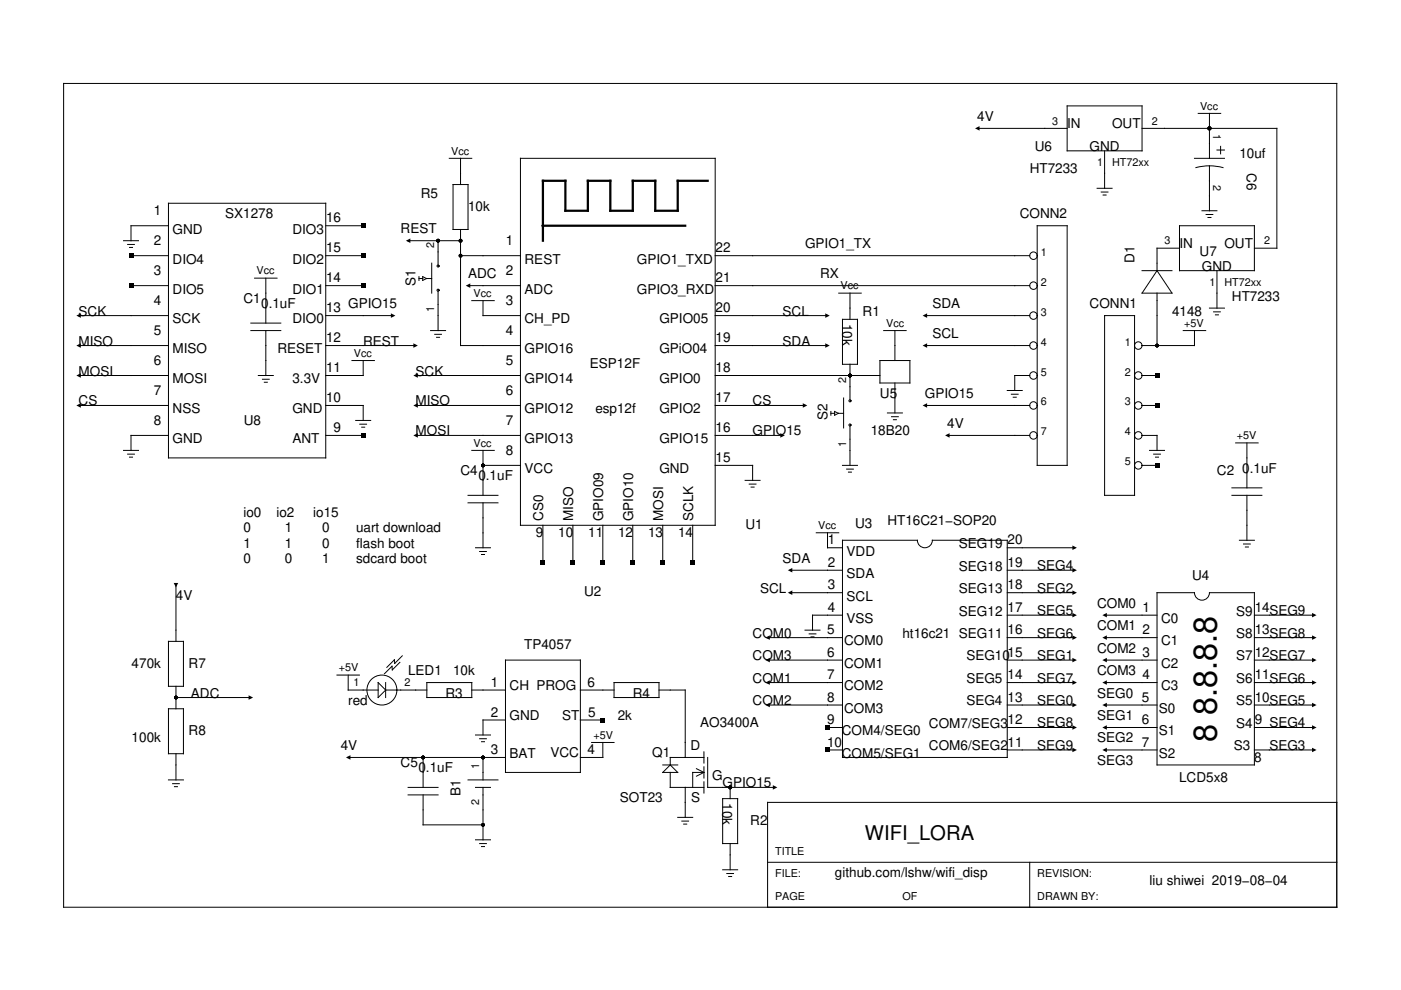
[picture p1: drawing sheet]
<svg xmlns="http://www.w3.org/2000/svg" width="297mm" height="210mm" viewBox="0 0 297 210" stroke-linecap="round" stroke-linejoin="round" font-family="sans-serif">
<g fill="none" stroke="#000" stroke-width=".21">
<path d="M13.5 17.7h269.9v174.7h-269.9zM95.3 33.6h4.7M96.1 39.1h3.1v9.6h-3.1zM97.6 33.6v5.5M110.3 33.6h41.3v77.8h-41.3zM207.2 27.2h19.1M226.3 22.5h15.8v9.5h-15.8zM232.6 39.9h3.2M234.2 32v7.9M242.1 27.2h28.6v25.4h-4.7M253.3 33.6h6.3M253.6 35.5a11.1 11.1 0 0 1 5.7 0"/>
<path d="M254 24h4.8M256.4 24v9.6M256.4 35.2v9.5M258 31.8h1.6M258.8 31v1.6M26.2 51h3.2M27.1 51.8h1.4M27.5 52.5h.6M27.8 54.2h7.9M35.7 43.1h33.4v54h-33.4zM35.7 47.9h-7.9v3.1M54 59h4.7"/>
<path d="M56.4 59v9.5M69.1 54.2h7.9M69.1 47.9h7.9M86.5 51h11.1M88.8 58.7v.8M88.8 59.1h.8M89.6 58.7l.8 .4-.8 .4zM90.4 59.1h1.1M91.5 55.8v6.4M92.9 51v5.2M97.6 48.7v24.6h12.7M97.6 54.2h12.7"/>
<path d="M151.6 54.2h66.7M219.9 47.9h6.4v50.8h-6.4zM233.5 40.7h1.4M233.9 41.4h.6M242.1 57.4h6.4M245.3 57.4l3.2 4.8h-6.4zM250.1 52.6h-4.8v4.8M250.1 47.9h15.9v9.5h-15.9zM254.8 44.7h3.2M255.7 45.5h1.4M256.1 46.1h.6M258 57.4v7.9"/>
<path d="M16.7 66.9h19M16.7 73.3h19M16.7 79.6h19M27.8 60.6h7.9M53.2 70.1h6.3M53.2 68.5h6.3M54.8 79.6h3.1M56.4 70.1v9.5M69.1 66.9h14.3M69.1 73.3h19M69.1 60.6h7.9M74.6 76.4h4.8"/>
<path d="M77 76.4v3.2h-7.9M88.1 79.6h22.2M91.3 70.1h3.2M92.2 70.9h1.4M92.6 71.5h.6M92.9 61.8v8.3M99.2 60.6h11.1M100 63.7h4.8M102.4 63.7v3.2h7.9M151.6 66.9h23.8M151.6 73.3h23.8M151.6 79.6h35"/>
<path d="M151.6 60.6h66.7M177.8 62.2h4.8M178.6 67.7h3.2v9.5h-3.2zM180.2 62.2v5.5M180.2 77.2v7.6M186.6 76.4h6.3v4.8h-6.3zM187.4 70.1h4.7M189.7 70.1v6.3M196.1 66.9h22.2M196.1 73.3h22.2M218.3 79.6h-3.2v3.2M234.2 66.9h6.3v38.1h-6.3z"/>
<path d="M242.1 79.6h3.2M245.3 62.2v11.1M250.9 70.1h4.7M253.3 70.1v3.2h-11.2M256.4 65.3h3.2M257.3 66.1h1.4M257.7 66.8h.6M16.7 86h19M26.2 95.5h3.2M27.1 96.3h1.4M27.5 96.9h.6M35.7 92.3h-7.9v3.2"/>
<path d="M55.6 80.4h1.5M56 81h.7M69.1 86h7.9v3.1M69.1 92.3h7.9M75.4 89.1h3.2M76.3 89.9h1.4M76.7 90.6h.6M88.1 86h22.2M88.1 92.3h22.2M100 95.5h4.8M102.4 98.7h7.9M102.4 95.5v9.5"/>
<path d="M151.6 86h19.1M151.6 92.3h14.3M151.6 98.7h8v3.1M176.2 87.2v.8M176.2 87.6h.8M177 87.2l.7 .4-.7 .4zM177.7 87.6h1.1M178.6 98.7h3.2M178.9 84.4v6.3M179.5 99.5h1.4M180.2 90.3v8.4M188.1 87.6h3.2"/>
<path d="M189 88.4h1.5M189.4 89h.7M189.7 81.2v6.4M196.1 86h22.2M200.9 92.3h17.4M213.6 82.8h3.1M214.4 83.6h1.5M214.8 84.2h.7M242.1 86h3.2M242.1 92.3h3.2v3.2M242.1 98.7h3.2M243.7 95.5h3.2"/>
<path d="M244.6 96.3h1.4M245 96.9h.6M262 93.9h4.7M264.4 93.9v9.5M99.2 105h6.4M99.2 106.6h6.4M100.8 116.1h3.2M101.7 116.9h1.4M102.1 117.6h.6M102.4 106.6v9.5M115.1 111.4v7.9M121.5 111.4v7.9"/>
<path d="M127.8 111.4v7.9M134.2 111.4v7.9M140.5 111.4v7.9M146.9 111.4v7.9M158 101.8h3.2M158.9 102.6h1.4M159.3 103.3h.6M173.1 113h4.7M175.4 113v3.1h3.2M178.6 114.6h15.9a1.59 1.59 0 0 0 1.6 1.5 1.59 1.59 0 0 0 1.6-1.5h15.9v46h-35zM179.9 100.1h.6M213.6 116.1h14.2"/>
<path d="M261.2 105h6.3M261.2 103.4h6.3M262.8 114.6h3.2M263.7 115.3h1.4M264 116h.7M264.4 105v9.6M35.7 136h3.2v9.5h-3.2zM37.3 124.1v11.9M85.3 139.1l-1.6 1.6-.1-.8-1.6 1.6M107.2 140h15.8v23.8h-15.8zM162.7 140h15.9M162.7 135.2h15.9"/>
<path d="M167.5 125.7h11.1M167.5 120.9h11.1M170.7 133.6h3.2M171.6 134.4h1.4M172 135h.6M178.6 130.4h-6.3v3.2M213.6 140h14.2M213.6 125.7h14.2M213.6 130.4h14.2M213.6 120.9h14.2M213.6 135.2h14.2M234.2 140h11.1"/>
<path d="M234.2 130.4h11.1M234.2 135.2h11.1M245.3 125.7h8a1.59 1.59 0 0 0 1.5 1.6 1.59 1.59 0 0 0 1.6-1.6h9.6v36.5h-20.7zM266 140h12.7M266 130.4h12.7M266 135.2h12.7M35.7 150.3h3.2v9.5h-3.2zM37.3 147.9h15.9M37.3 145.5v4.8M37.3 159.8v5.6M71.4 143.1h4.8M73.8 143.1v3.2h6.4"/>
<path d="M80.2 144.7l1.6 1.6-1.6 1.6zM81.8 146.3h8.7M81.8 144.7v3.2M84.8 140.4l-1.6 1.6-.1-.7-1.6 1.5M90.5 144.7h9.5v3.2h-9.5zM100 146.3h7.2M100.8 155.8h3.2M101.7 156.6h1.4M102.1 157.3h.6M107.2 152.7h-4.8v3.1M123 146.3h7.2M123 152.7h4.8"/>
<path d="M125.4 157.4h4.8M127.8 157.4v3.2h-4.8M130.2 144.7h9.5v3.2h-9.5zM139.7 146.3h5.6v14.3M149.2 159.4v2.4M162.7 144.7h15.9M162.7 149.5h15.9M175.4 154.2h3.2M175.4 159h3.2M213.6 144.7h14.2M213.6 149.5h14.2M213.6 154.2h14.2"/>
<path d="M213.6 159h14.2M234.2 144.7h11.1M234.2 149.5h11.1M234.2 154.2h11.1M234.2 159h11.1M266 144.7h12.7M266 149.5h12.7M266 154.2h12.7M266 159h12.7M35.7 165.4h3.2M36.6 166.2h1.4M37 166.8h.6"/>
<path d="M73.8 160.6h33.4M86.5 166.9h6.4M86.5 168.5h6.4M89.7 160.6v6.3M89.7 168.5v6.4h12.7M99.2 165.4h6.4M100.8 166.9h3.2M100.8 178.1h3.2M101.7 178.9h1.4M102.1 179.5h.6M102.4 160.6v4.8M102.4 166.9v11.2"/>
<path d="M140.5 162.2h3.2M142.1 163.8v3.1h7.1M142.1 162.2l1.6 1.6h-3.2zM143.7 173.3h3.2M144.6 174.1h1.4M145 174.7h.6M145.3 166.9v6.4M147.7 163l1.5 .8M149.2 163.8h-2.3v3.1M149.2 160.6h-7.1v1.6M149.2 163.8l-1.5 .8M149.2 162.6v2.4"/>
<path d="M149.2 165.8v2.3M150 160.6v6.3h14.3M153.2 169.3h3.2v9.6h-3.2zM154.8 166.9v2.4M154.8 178.9v5.5M283.4 170.1h-120.7v22.3M153.2 184.4h3.2M154.1 185.2h1.4M154.5 185.8h.6M162.7 182.8h120.7M218.3 182.8v9.6"/>
<circle cx="92.9" cy="56.4" r=".22"/>
<circle cx="219.1" cy="54.2" r=".79"/>
<circle cx="92.9" cy="61.5" r=".22"/>
<circle cx="219.1" cy="60.6" r=".79"/>
<circle cx="219.1" cy="66.9" r=".79"/>
<circle cx="219.1" cy="73.3" r=".79"/>
<circle cx="219.1" cy="79.6" r=".79"/>
<circle cx="241.3" cy="73.3" r=".79"/>
<circle cx="241.3" cy="79.6" r=".79"/>
<circle cx="180.2" cy="90.1" r=".22"/>
<circle cx="180.2" cy="85" r=".22"/>
<circle cx="219.1" cy="86" r=".79"/>
<circle cx="219.1" cy="92.3" r=".79"/>
<circle cx="241.3" cy="86" r=".79"/>
<circle cx="241.3" cy="92.3" r=".79"/>
<circle cx="241.3" cy="98.7" r=".79"/>
<circle cx="81" cy="146.3" r="3.2"/>
</g>
<path d="M150 38.3h-6.3v6.4h-4.8v-6.4h-4.7v6.4h-4.8v-6.4h-4.8v6.4h-4.7v-6.4h-4.8v12.7M115.1 47.9h30.2" fill="none" stroke="#000" stroke-width=".48"/>
<g fill="#000">
<path d="M206.7 27.2l1-.5v1zM27.3 53.7h1v1h-1zM76.5 53.7h1v1h-1zM76.5 47.4h1v.9h-1zM86.1 51l.9-.4v.9zM16.2 66.9l.9-.5v1zM16.2 73.3l.9-.5v.9zM16.2 79.6l.9-.5v1zM27.3 60.1h1v.9h-1zM76.5 60.1h1v.9h-1zM82.9 66.4l.9 .5-.9 .5zM87.6 72.8l1 .5-1 .4z"/>
<path d="M87.6 79.6l1-.5v1zM98.8 60.6l.9-.5v.9zM175 66.4l.9 .5-.9 .5zM175 72.8l.9 .5-.9 .4zM195.6 73.3l1-.5v.9zM195.6 66.9l1-.5v1zM244.8 79.1h1v1h-1zM16.2 86l.9-.5v.9zM76.5 91.8h1v1h-1zM87.6 92.3l1-.5v1zM87.6 86l1-.5v.9zM165.4 91.8l1 .5-1 .5z"/>
<path d="M170.2 85.5l1 .5-1 .4zM195.6 86l1-.5v.9zM200.4 92.3l.9-.5v1zM244.8 85.5h1v.9h-1zM244.8 98.2h1v.9h-1zM114.6 118.8h1v1h-1zM121 118.8h.9v1h-.9zM127.3 118.8h1v1h-1zM133.7 118.8h.9v1h-.9zM140 118.8h1v1h-1zM146.4 118.8h.9v1h-.9zM227.4 115.7l.9 .4-.9 .5z"/>
<path d="M36.8 123.6h1l-.5 1zM162.3 135.2l.9-.5v1zM162.3 140l.9-.5v.9zM167 120.9l1-.5v1zM167 125.7l1-.5v.9zM227.4 134.7l.9 .5-.9 .5zM227.4 130l.9 .4-.9 .5zM227.4 120.4l.9 .5-.9 .5zM227.4 125.2l.9 .5-.9 .4zM233.7 130.4l1-.4v.9zM233.7 135.2l1-.5v1zM233.7 140l1-.5v.9z"/>
<path d="M278.2 130l.9 .4-.9 .5zM278.2 134.7l.9 .5-.9 .5zM52.7 147.4l1 .5-1 .5zM127.3 152.2h1v.9h-1zM162.3 144.7l.9-.5v1zM162.3 149.5l.9-.5v1zM175 153.8h.9v.9h-.9zM175 158.5h.9v1h-.9zM227.4 158.5l.9 .5-.9 .5zM227.4 153.8l.9 .4-.9 .5zM227.4 144.2l.9 .5-.9 .5zM227.4 139.5l.9 .5-.9 .4z"/>
<path d="M227.4 149l.9 .5-.9 .5zM233.7 144.7l1-.5v1zM233.7 149.5l1-.5v1zM233.7 154.2l1-.4v.9zM233.7 159l1-.5v1zM278.2 139.5l.9 .5-.9 .4zM278.2 144.2l.9 .5-.9 .5zM278.2 149l.9 .5-.9 .5zM278.2 153.8l.9 .4-.9 .5zM278.2 158.5l.9 .5-.9 .5zM73.3 160.6l1-.5v1zM163.9 166.5l.9 .4-.9 .5z"/>
<circle cx="256.4" cy="27.2" r=".4"/>
<circle cx="92.9" cy="51" r=".4"/>
<circle cx="97.6" cy="51" r=".4"/>
<circle cx="97.6" cy="54.2" r=".4"/>
<circle cx="115.1" cy="47.9" r=".24"/>
<circle cx="180.2" cy="79.6" r=".4"/>
<circle cx="245.3" cy="73.3" r=".4"/>
<circle cx="102.4" cy="98.7" r=".4"/>
<circle cx="37.3" cy="147.9" r=".4"/>
<circle cx="89.7" cy="160.6" r=".4"/>
<circle cx="102.4" cy="174.9" r=".4"/>
<circle cx="102.4" cy="160.6" r=".4"/>
<circle cx="154.8" cy="166.9" r=".4"/>
</g>
<text font-size="6.9" x="258" y="157.4" transform="rotate(-90 258 157.4)">8 8.8.8.8</text>
<text font-size="4.3" x="183.4" y="178">WIFI_LORA</text>
<g font-size="2.9">
<text x="207.2" y="25.6">4V</text>
<text x="226.3" y="27.2">IN</text>
<text x="235.8" y="27.2">OUT</text>
<text x="219.4" y="32">U6</text>
<text x="231" y="32">GND</text>
<text x="262.8" y="33.6">10uf</text>
<text x="218.3" y="36.7">HT7233</text>
<text x="264.4" y="36.7" transform="rotate(90 264.4 36.7)">C6</text>
<text x="32.6" y="45.6">1</text>
<text x="47.7" y="46.3">SX1278</text>
<text x="69.1" y="47.1">16</text>
<text x="89.2" y="42">R5</text>
<text x="99.2" y="44.7">10k</text>
<text x="216.2" y="46.3">CONN2</text>
<text x="32.6" y="51.9">2</text>
<text x="36.6" y="49.5">GND</text>
<text x="62" y="49.5">DIO3</text>
<text x="69.1" y="53.5">15</text>
<text x="84.9" y="49.4">REST</text>
<text x="107.2" y="51.9">1</text>
<text x="151.7" y="53.5">22</text>
<text x="170.7" y="52.6">GPIO1_TX</text>
<text x="250.1" y="52.6">IN</text>
<text x="259.6" y="52.6">OUT</text>
<text x="32.6" y="58.3">3</text>
<text x="36.6" y="55.9">DIO4</text>
<text x="62" y="55.9">DIO2</text>
<text x="69.1" y="59.8">14</text>
<text x="99.2" y="59">ADC 2</text>
<text x="111.2" y="55.9">REST</text>
<text x="135" y="55.9">GPIO1_TXD</text>
<text x="151.7" y="59.8">21</text>
<text x="173.9" y="59">RX</text>
<text x="240.5" y="55.8" transform="rotate(-90 240.5 55.8)">D1</text>
<text x="254.4" y="54.2">U7</text>
<text x="254.8" y="57.4">GND</text>
<text x="32.6" y="64.6">4</text>
<text x="36.6" y="62.2">DIO5</text>
<text x="51.6" y="64.3">C1</text>
<text x="55.4" y="65.3">0.1uF</text>
<text x="62" y="62.2">DIO1</text>
<text x="73.8" y="65.3">GPIO15</text>
<text x="88.1" y="60.6" transform="rotate(-90 88.1 60.6)">S1</text>
<text x="107.2" y="64.6">3</text>
<text x="111.2" y="62.2">ADC</text>
<text x="135" y="62.2">GPIO3_RXD</text>
<text x="197.7" y="65.3">SDA</text>
<text x="231" y="65.3">CONN1</text>
<text x="261.2" y="63.7">HT7233</text>
<text x="16.7" y="66.9">SCK</text>
<text x="32.6" y="71">5</text>
<text x="36.6" y="68.6">SCK</text>
<text x="62" y="68.6">DIO0</text>
<text x="69.1" y="66.2">13</text>
<text x="107.2" y="71">4</text>
<text x="111.2" y="68.6">CH_PD</text>
<text x="139.8" y="68.6">GPIO05</text>
<text x="151.7" y="66.2">20</text>
<text x="165.9" y="66.9">SCL</text>
<text x="178.6" y="68.6" transform="rotate(90 178.6 68.6)">10k</text>
<text x="182.9" y="66.9">R1</text>
<text x="197.7" y="71.7">SCL</text>
<text x="248.5" y="66.9">4148</text>
<text x="16.7" y="73.3">MISO</text>
<text x="32.6" y="77.3">6</text>
<text x="36.6" y="74.9">MISO</text>
<text x="58.8" y="74.9">RESET</text>
<text x="69.1" y="72.6">12</text>
<text x="77" y="73.3">REST</text>
<text x="107.2" y="77.3">5</text>
<text x="111.2" y="74.9">GPIO16</text>
<text x="125.1" y="78">ESP12F</text>
<text x="139.8" y="74.9">GPiO04</text>
<text x="151.7" y="72.6">19</text>
<text x="165.9" y="73.3">SDA</text>
<text x="16.7" y="79.6">MOSI</text>
<text x="32.6" y="83.7">7</text>
<text x="36.6" y="81.3">MOSI</text>
<text x="62" y="81.3">3.3V</text>
<text x="69.1" y="78.9">11</text>
<text x="88.1" y="79.6">SCK</text>
<text x="107.2" y="83.7">6</text>
<text x="111.2" y="81.3">GPIO14</text>
<text x="139.8" y="81.3">GPIO0</text>
<text x="151.7" y="78.9">18</text>
<text x="16.7" y="86">CS</text>
<text x="36.6" y="87.6">NSS</text>
<text x="62" y="87.6">GND</text>
<text x="69.1" y="85.3">10</text>
<text x="88.1" y="86">MISO</text>
<text x="111.2" y="87.6">GPIO12</text>
<text x="126.2" y="87.6">esp12f</text>
<text x="139.8" y="87.6">GPIO2</text>
<text x="151.7" y="85.3">17</text>
<text x="159.6" y="86">CS</text>
<text x="175.4" y="89.1" transform="rotate(-90 175.4 89.1)">S2</text>
<text x="186.6" y="84.4">U5</text>
<text x="196.1" y="84.4">GPIO15</text>
<text x="32.6" y="90">8</text>
<text x="36.6" y="94">GND</text>
<text x="51.7" y="90">U8</text>
<text x="62" y="94">ANT</text>
<text x="70.7" y="91.6">9</text>
<text x="88.1" y="92.3">MOSI</text>
<text x="107.2" y="90">7</text>
<text x="111.2" y="94">GPIO13</text>
<text x="139.8" y="94">GPIO15</text>
<text x="151.7" y="91.6">16</text>
<text x="159.6" y="92.3">GPIO15</text>
<text x="184.6" y="92.3">18B20</text>
<text x="200.9" y="90.7">4V</text>
<text x="97.6" y="100.8">C4</text>
<text x="101.4" y="101.8">0.1uF</text>
<text x="107.2" y="96.4">8</text>
<text x="111.2" y="100.3">VCC</text>
<text x="139.8" y="100.3">GND</text>
<text x="151.7" y="98">15</text>
<text x="258" y="100.8">C2</text>
<text x="263.4" y="100.3">0.1uF</text>
<text x="51.6" y="109.7">io0</text>
<text x="51.6" y="112.9">0</text>
<text x="58.6" y="109.7">io2</text>
<text x="60.4" y="112.9">1</text>
<text x="66.4" y="109.7">io15</text>
<text x="68.3" y="112.9">0</text>
<text x="75.5" y="112.9">uart download</text>
<text x="113.6" y="113.8">9</text>
<text x="115.2" y="110.5" transform="rotate(-90 115.2 110.5)">CS0</text>
<text x="118.4" y="113.8">10</text>
<text x="121.5" y="110.5" transform="rotate(-90 121.5 110.5)">MISO</text>
<text x="124.7" y="113.8">11</text>
<text x="127.9" y="110.5" transform="rotate(-90 127.9 110.5)">GPIO09</text>
<text x="131.1" y="113.8">12</text>
<text x="134.2" y="110.5" transform="rotate(-90 134.2 110.5)">GPIO10</text>
<text x="137.4" y="113.8">13</text>
<text x="140.6" y="110.5" transform="rotate(-90 140.6 110.5)">MOSI</text>
<text x="143.8" y="113.8">14</text>
<text x="146.9" y="110.5" transform="rotate(-90 146.9 110.5)">SCLK</text>
<text x="158.1" y="112.2">U1</text>
<text x="181.3" y="111.9">U3</text>
<text x="188.1" y="111.4">HT16C21−SOP20</text>
<text x="51.6" y="116.1">1</text>
<text x="51.6" y="119.3">0</text>
<text x="60.4" y="116.1">1</text>
<text x="60.4" y="119.3">0</text>
<text x="68.3" y="116.1">0</text>
<text x="68.3" y="119.3">1</text>
<text x="75.5" y="116.1">flash boot</text>
<text x="75.5" y="119.3">sdcard boot</text>
<text x="165.9" y="119.3">SDA</text>
<text x="175.5" y="115.4">1</text>
<text x="179.5" y="117.8">VDD</text>
<text x="203.3" y="116.2">SEG19</text>
<text x="213.6" y="115.4">20</text>
<text x="161.2" y="125.7">SCL</text>
<text x="175.5" y="125">3</text>
<text x="175.5" y="120.2">2</text>
<text x="179.5" y="122.6">SDA</text>
<text x="203.3" y="125.7">SEG13</text>
<text x="203.3" y="121">SEG18</text>
<text x="213.6" y="125">18</text>
<text x="213.6" y="120.2">19</text>
<text x="219.9" y="120.9">SEG4</text>
<text x="219.9" y="125.7">SEG2</text>
<text x="252.8" y="123">U4</text>
<text x="37.3" y="127.3">4V</text>
<text x="123.8" y="126.5">U2</text>
<text x="175.5" y="129.7">4</text>
<text x="179.5" y="127.3">SCL</text>
<text x="203.3" y="130.5">SEG12</text>
<text x="213.6" y="129.7">17</text>
<text x="219.9" y="130.4">SEG5</text>
<text x="232.6" y="128.8">COM0</text>
<text x="242.2" y="129.7">1</text>
<text x="262.1" y="130.5">S9</text>
<text x="266" y="129.7">14SEG9</text>
<text x="111.1" y="137.6">TP4057</text>
<text x="159.6" y="135.2">COM0</text>
<text x="175.4" y="134.5">5</text>
<text x="179" y="136.9">COM0</text>
<text x="179.5" y="132.1">VSS</text>
<text x="191.3" y="135.2">ht16c21 SEG11</text>
<text x="213.6" y="134.5">16</text>
<text x="219.9" y="135.2">SEG6</text>
<text x="232.6" y="133.6">COM1</text>
<text x="242.2" y="134.5">2</text>
<text x="246.2" y="132.1">C0</text>
<text x="246.2" y="136.9">C1</text>
<text x="262.1" y="135.3">S8</text>
<text x="266" y="134.5">13SEG8</text>
<text x="27.9" y="141.5">470k</text>
<text x="40" y="141.5">R7</text>
<text x="86.5" y="143.1">LED1</text>
<text x="96.1" y="143.1">10k</text>
<text x="159.6" y="140">COM3</text>
<text x="175.4" y="139.2">6</text>
<text x="179" y="141.6">COM1</text>
<text x="204.9" y="140">SEG10</text>
<text x="213.6" y="139.2">15</text>
<text x="219.9" y="140">SEG1</text>
<text x="232.6" y="138.4">COM2</text>
<text x="232.6" y="143.1">COM3</text>
<text x="242.2" y="139.2">3</text>
<text x="246.2" y="141.6">C2</text>
<text x="262.1" y="140">S7</text>
<text x="266" y="139.2">12SEG7</text>
<text x="40.5" y="147.9">ADC</text>
<text x="73.8" y="149.5">red</text>
<text x="94.5" y="147.9">R3</text>
<text x="104.1" y="145.6">1</text>
<text x="108" y="146.4">CH PROG</text>
<text x="124.6" y="145.6">6</text>
<text x="134.2" y="147.9">R4</text>
<text x="159.6" y="144.7">COM1</text>
<text x="159.6" y="149.5">COM2</text>
<text x="175.4" y="148.8">8</text>
<text x="175.4" y="144">7</text>
<text x="179" y="146.4">COM2</text>
<text x="204.9" y="149.6">SEG4</text>
<text x="204.9" y="144.8">SEG5</text>
<text x="213.6" y="148.8">13</text>
<text x="213.6" y="144">14</text>
<text x="219.9" y="144.7">SEG7</text>
<text x="219.9" y="149.5">SEG0</text>
<text x="232.6" y="147.9">SEG0</text>
<text x="242.1" y="148.8">5</text>
<text x="242.2" y="144">4</text>
<text x="246.2" y="146.4">C3</text>
<text x="262.1" y="149.6">S5</text>
<text x="262.1" y="144.8">S6</text>
<text x="266" y="148.8">10SEG5</text>
<text x="266" y="144">11SEG6</text>
<text x="40" y="155.8">R8</text>
<text x="104.1" y="151.9">2</text>
<text x="108" y="152.7">GND</text>
<text x="119.2" y="152.7">ST</text>
<text x="124.7" y="151.9">5</text>
<text x="131" y="152.7">2k</text>
<text x="148.5" y="154.2">AO3400A</text>
<text x="175.4" y="153.5">9</text>
<text x="178.5" y="155.9">COM4/SEG0</text>
<text x="179" y="151.1">COM3</text>
<text x="197" y="154.3">COM7/SEG3</text>
<text x="213.6" y="153.5">12</text>
<text x="219.9" y="154.2">SEG8</text>
<text x="232.6" y="152.7">SEG1</text>
<text x="242.1" y="153.5">6</text>
<text x="245.7" y="155.9">S1</text>
<text x="245.7" y="151.1">S0</text>
<text x="262.1" y="154.3">S4</text>
<text x="266" y="153.5">9 SEG4</text>
<text x="27.9" y="157.4">100k</text>
<text x="72.2" y="159">4V</text>
<text x="104.1" y="159.9">3</text>
<text x="108" y="160.7">BAT</text>
<text x="116.7" y="160.6">VCC</text>
<text x="124.6" y="159.9">4</text>
<text x="138.3" y="160.6">Q1</text>
<text x="146.4" y="159">D</text>
<text x="175.4" y="158.3">10</text>
<text x="178.5" y="160.7">COM5/SEG1</text>
<text x="197" y="159.1">COM6/SEG2</text>
<text x="213.6" y="158.3">11</text>
<text x="219.9" y="159">SEG9</text>
<text x="232.6" y="157.4">SEG2</text>
<text x="242.1" y="158.3">7</text>
<text x="245.7" y="160.7">S2</text>
<text x="261.6" y="159.1">S3</text>
<text x="265.9" y="161.5">8</text>
<text x="269.1" y="159">SEG3</text>
<text x="84.9" y="162.7">C5</text>
<text x="88.7" y="163.8">0.1uF</text>
<text x="151" y="165.4">G</text>
<text x="153.2" y="166.9">GPIO15</text>
<text x="232.6" y="162.2">SEG3</text>
<text x="250" y="165.7">LCD5x8</text>
<text x="97.6" y="168.9" transform="rotate(-90 97.6 168.9)">B1</text>
<text x="131.4" y="170.1">SOT23</text>
<text x="146.5" y="170.1">S</text>
<text x="153.2" y="170.3" transform="rotate(90 153.2 170.3)">10k</text>
<text x="159.1" y="174.9">R2</text>
<text x="177" y="186">github.com/lshw/wifi_disp</text>
<text x="243.7" y="187.6">liu shiwei 2019−08−04</text>
</g>
<g font-size="2.3">
<text x="254.4" y="23.2">Vcc</text>
<text x="223.1" y="26.4">3</text>
<text x="244.2" y="26.4">2</text>
<text x="257.2" y="28.3" transform="rotate(90 257.2 28.3)">1</text>
<text x="95.7" y="32.8">Vcc</text>
<text x="232.6" y="35.2">1</text>
<text x="235.8" y="35.2">HT72xx</text>
<text x="257.2" y="39.1" transform="rotate(90 257.2 39.1)">2</text>
<text x="92.1" y="52.6" transform="rotate(-90 92.1 52.6)">2</text>
<text x="246.9" y="51.8">3</text>
<text x="268" y="51.8">2</text>
<text x="54.4" y="58.2">Vcc</text>
<text x="220.7" y="54.2">1</text>
<text x="100.4" y="62.9">Vcc</text>
<text x="178.2" y="61.4">Vcc</text>
<text x="220.7" y="60.6">2</text>
<text x="256.4" y="60.6">1</text>
<text x="259.6" y="60.6">HT72xx</text>
<text x="92.1" y="66.1" transform="rotate(-90 92.1 66.1)">1</text>
<text x="187.9" y="69.3">Vcc</text>
<text x="220.7" y="66.9">3</text>
<text x="251.1" y="69.3">+5V</text>
<text x="75" y="75.6">Vcc</text>
<text x="220.7" y="73.3">4</text>
<text x="238.5" y="73.3">1</text>
<text x="179.4" y="81.2" transform="rotate(-90 179.4 81.2)">2</text>
<text x="220.7" y="79.6">5</text>
<text x="238.5" y="79.6">2</text>
<text x="220.7" y="86">6</text>
<text x="238.5" y="86">3</text>
<text x="100.4" y="94.7">Vcc</text>
<text x="179.4" y="94.7" transform="rotate(-90 179.4 94.7)">1</text>
<text x="220.7" y="92.3">7</text>
<text x="238.5" y="92.3">4</text>
<text x="262.2" y="93.1">+5V</text>
<text x="238.5" y="98.7">5</text>
<text x="173.5" y="112.2">Vcc</text>
<text x="71.8" y="142.3">+5V</text>
<text x="74.9" y="145.5">1</text>
<text x="85.7" y="145.5">2</text>
<text x="125.8" y="156.6">+5V</text>
<text x="101.6" y="163" transform="rotate(-90 101.6 163)">1</text>
<text x="101.6" y="170.6" transform="rotate(-90 101.6 170.6)">2</text>
<text x="164.3" y="181.2">TITLE</text>
<text x="164.3" y="186">FILE:</text>
<text x="164.3" y="190.8">PAGE</text>
<text x="191.3" y="190.8">OF</text>
<text x="219.9" y="186">REVISION:</text>
<text x="219.9" y="190.8">DRAWN BY:</text>
</g>
</svg>
